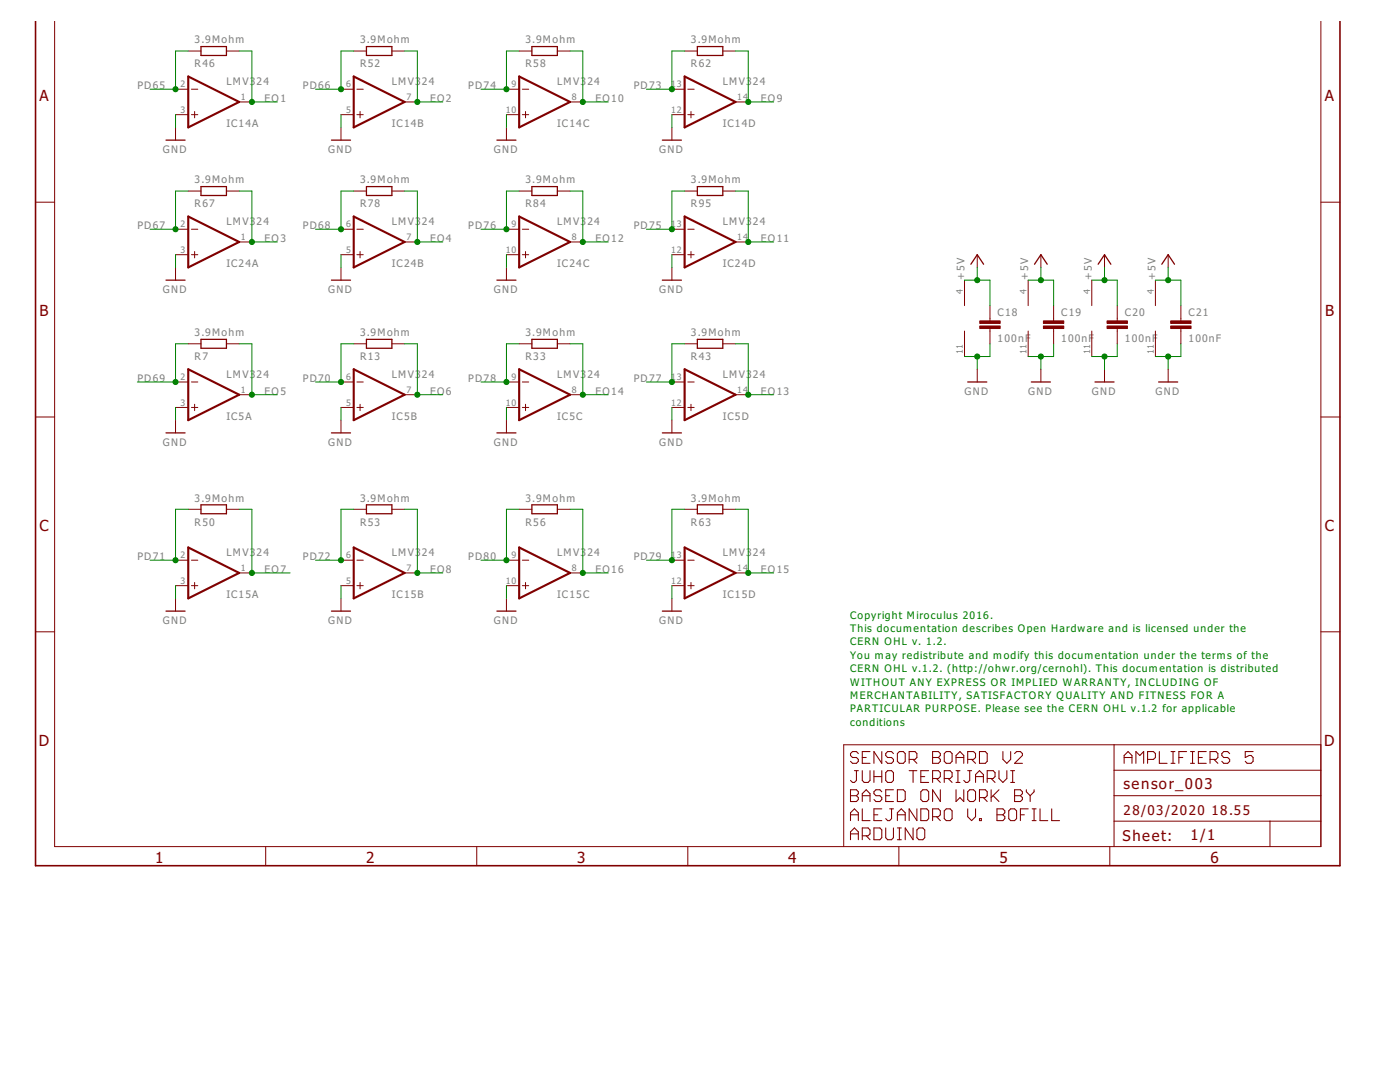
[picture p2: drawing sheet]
<svg xmlns="http://www.w3.org/2000/svg" width="279mm" height="216mm" viewBox="0 0 279 216" stroke-linecap="round" stroke-linejoin="round" font-family="sans-serif">
<g fill="none" stroke="#800000" stroke-width=".21">
<path d="M169.7 157.6h1.2l.4 .4v.4l-.4 .4 .4 .4v.3l-.4 .4h-1.2zM169.7 158.8h1.2M170.5 153.8h.8M170.9 153.8v1.9l-.4 .4h-.4l-.4-.4M171.3 150.4l-.4-.4h-.8l-.4 .4v.3l.4 .5h.8l.4 .3v.4l-.4 .4h-.8l-.4-.4M172.1 151.2h.8M172.1 153.8v1.9l.4 .4h.7l.4-.4v-1.9M172.1 159.9v-1.5l.8-.8 .7 .8v1.5M172.1 158.8h1.5M173.6 150h-1.5v2.3h1.5M174.4 153.8v2.3M174.4 155h1.6"/>
<path d="M176 150v2.3l-1.6-2.3v2.3M176 158l-.4-.4h-.8l-.4 .4v.4l.4 .4h.8l.4 .4v.3l-.4 .4h-.8l-.4-.4M176 153.8v2.3M176.8 158.8h.7M177.1 153.8h.8l.4 .4v1.5l-.4 .4h-.8l-.3-.4v-1.5zM178.3 150.4l-.4-.4h-.8l-.3 .4v.3l.3 .5h.8l.4 .3v.4l-.4 .4h-.8l-.3-.4M178.3 157.6h-1.5v2.3h1.5M179.1 157.6h1.2l.4 .4v1.5l-.4 .4h-1.2zM179.5 150h.8l.4 .4v1.5l-.4 .4h-.8l-.4-.4v-1.5zM181.4 151.5h1.2l.4-.3v-.8l-.4-.4h-1.2v2.3M181.4 153.8h1.6M182.2 151.5l.8 .8"/>
<path d="M182.2 153.8v2.3M183.8 155h.8M184.2 157.6h.8l.3 .4v1.5l-.3 .4h-.8l-.4-.4v-1.5zM185.3 153.8h-1.5v2.3h1.5M186.1 150h1.2l.4 .4v.3l-.4 .5 .4 .3v.4l-.4 .4h-1.2zM186.1 151.2h1.2M186.1 155.3h1.2l.4-.3v-.8l-.4-.4h-1.2v2.3M186.9 155.3l.8 .8M187.7 157.6v2.3l-1.6-2.3v2.3M188.4 155.3h1.2l.4-.3v-.8l-.4-.4h-1.2v2.3M188.8 150h.8l.4 .4v1.5l-.4 .4h-.8l-.4-.4v-1.5zM189.2 155.3l.8 .8"/>
<path d="M190.8 151.2h1.5M190.8 152.3v-1.6l.8-.7 .7 .7v1.6M190.8 157.6v2.3l.8-.7 .7 .7v-2.3M190.8 156.1h.8M190.8 153.8h.8M191.2 153.8v2.3M193.1 151.5h1.2l.4-.3v-.8l-.4-.4h-1.2v2.3M193.1 153.8h.8M193.5 157.6h.8l.4 .4v1.5l-.4 .4h-.8l-.4-.4v-1.5zM193.5 153.8v1.9l-.4 .4h-.4l-.4-.4M193.9 151.5l.8 .8M194.7 156.1v-1.5l.8-.8 .8 .8v1.5"/>
<path d="M194.7 155h1.6M195.5 150h1.1l.4 .4v1.5l-.4 .4h-1.1zM195.5 159.2h1.1l.4-.4v-.8l-.4-.4h-1.1v2.3M196.3 159.2l.7 .7M197 155.3h1.2l.4-.3v-.8l-.4-.4h-1.2v2.3M197.8 155.3l.8 .8M197.8 157.6v2.3M198.2 158.8l1.2 1.1M199.4 153.8v1.5l.8 .8 .7-.8v-1.5M199.4 157.6l-1.6 1.6M200.2 150v1.5l.7 .8 .8-.8v-1.5M201.7 156.1h.8"/>
<path d="M201.7 153.8h.8M202.1 153.8v2.3M202.5 150.4l.4-.4h.7l.4 .4v.3l-1.5 1.6h1.5M202.5 157.6h1.1l.4 .4v.4l-.4 .4 .4 .4v.3l-.4 .4h-1.1zM202.5 158.8h1.1M204.8 157.6v.4l.8 .8M205.6 158.8v1.1M206.4 157.6v.4l-.8 .8M224.3 151.2h1.6M224.3 152.3v-1.6l.8-.7 .8 .7v1.6M226.7 152.3v-2.3l.8 .7 .7-.7v2.3M229 151.5h1.2l.4-.3v-.8l-.4-.4h-1.2v2.3"/>
<path d="M231.4 150v2.3h1.5M233.7 150h.8M233.7 152.3h.8M234.1 150v2.3M235.3 151.2h.8M236.8 150h-1.5v2.3M237.6 150h.8M237.6 152.3h.8M238 150v2.3M239.2 151.2h.7M240.7 150h-1.5v2.3h1.5M241.5 151.5h1.2l.4-.3v-.8l-.4-.4h-1.2v2.3"/>
<path d="M242.3 151.5l.8 .8M245.4 150.4l-.4-.4h-.8l-.4 .4v.3l.4 .5h.8l.4 .3v.4l-.4 .4h-.8l-.4-.4M250.1 150h-1.6v1.2l.8-.5h.4l.4 .5v.7l-.4 .4h-.8l-.4-.4M169.7 163.7v-1.5l.8-.8 .8 .8v1.5M169.7 167.6v-1.6l.8-.8 .8 .8v1.6M169.7 162.6h1.6M169.7 166.4h1.6M172.1 161.4v2.3h1.5M172.1 166.8h1.1l.4-.4v-.8l-.4-.4h-1.1v2.4M172.9 166.8l.7 .8M174.4 165.2h1.2l.4 .4v1.6l-.4 .4h-1.2zM174.4 162.6h.8"/>
<path d="M176 161.4h-1.6v2.3h1.6M176.8 165.2v2l.3 .4h.8l.4-.4v-2M177.5 161.4h.8M177.9 161.4v1.9l-.4 .4h-.4l-.3-.4M179.1 163.7v-1.5l.8-.8 .8 .8v1.5M179.1 162.6h1.6M179.1 165.2h.8M179.1 167.6h.8M179.5 165.2v2.4M182.2 165.2v2.4l-1.5-2.4v2.4M183 161.4v2.3l-1.6-2.3v2.3M183.4 165.2h.8l.4 .4v1.6l-.4 .4h-.8l-.4-.4v-1.6z"/>
<path d="M183.8 161.4h1.2l.3 .4v1.5l-.3 .4h-1.2zM186.1 163h1.2l.4-.4v-.8l-.4-.4h-1.2v2.3M186.9 163l.8 .7M188.8 161.4h.8l.4 .4v1.5l-.4 .4h-.8l-.4-.4v-1.5zM193.1 161.4v1.6l.8 .7 .8-.7v-1.6M195.5 163.3h.4v.4h-.4zM199 162.6h1.2M199 161.4h1.2l.3 .4v.4l-.3 .4 .3 .4v.3l-.3 .4h-1.2zM201.7 161.4h.8l.4 .4v1.5l-.4 .4h-.8l-.4-.4v-1.5zM203.6 162.6h.8M205.2 161.4h-1.6v2.3M206 163.7h.8"/>
<path d="M206 161.4h.8M206.4 161.4v2.3M207.6 161.4v2.3h1.5M209.9 161.4v2.3h1.6"/>
</g>
<g fill="none" stroke="#800000" stroke-width=".42">
<path d="M37.6 15.3l10.1 5-10.1 5.1zM70.6 15.3l10.2 5-10.2 5.1zM103.6 15.3l10.2 5-10.2 5.1zM136.6 15.3l10.2 5-10.2 5.1zM37.6 43.2l10.1 5.1-10.1 5.1zM70.6 43.2l10.2 5.1-10.2 5.1zM103.6 43.2l10.2 5.1-10.2 5.1zM136.6 43.2l10.2 5.1-10.2 5.1zM37.6 73.7l10.1 5.1-10.1 5zM70.6 73.7l10.2 5.1-10.2 5zM103.6 73.7l10.2 5.1-10.2 5zM136.6 73.7l10.2 5.1-10.2 5z"/>
<path d="M37.6 109.2l10.1 5.1-10.1 5.1zM70.6 109.2l10.2 5.1-10.2 5.1zM103.6 109.2l10.2 5.1-10.2 5.1zM136.6 109.2l10.2 5.1-10.2 5.1z"/>
</g>
<g fill="none" stroke="#800000" stroke-width=".2">
<path d="M35 17.8h2.6M37.6 10.2h2.5M38.2 17.8h1.3M45.2 10.2h2.5M68.1 17.8h2.5M70.6 10.2h2.5M71.2 17.8h1.3M78.2 10.2h2.6M101.1 17.8h2.5M103.6 10.2h2.6M104.2 17.8h1.3M111.2 10.2h2.6"/>
<path d="M134.1 17.8h2.5M136.6 10.2h2.6M137.3 17.8h1.2M144.3 10.2h2.5M263.6 4.1v164.8h-252.7v-164.8M35 22.9h2.6M35 25.4v2.6M37.6 38.1h2.5M38.2 22.9h1.3M38.8 22.2v1.3M45.2 38.1h2.5M47.7 20.3h2.6"/>
<path d="M68.1 22.9h2.5M68.1 25.4v2.6M70.6 38.1h2.5M71.2 22.9h1.3M71.9 22.2v1.3M78.2 38.1h2.6M80.8 20.3h2.5M101.1 22.9h2.5M101.1 25.4v2.6M103.6 38.1h2.6M104.2 22.9h1.3M104.9 22.2v1.3"/>
<path d="M111.2 38.1h2.6M113.8 20.3h2.5M134.1 22.9h2.5M134.1 25.4v2.6M136.6 38.1h2.6M137.3 22.9h1.2M137.9 22.2v1.3M144.3 38.1h2.5M146.8 20.3h2.5M7.1 40.3h3.8M35 50.8h2.6M35 45.7h2.6"/>
<path d="M35 53.4v2.5M38.2 50.8h1.3M38.2 45.7h1.3M38.8 50.2v1.3M47.7 48.3h2.6M68.1 50.8h2.5M68.1 45.7h2.5M68.1 53.4v2.5M71.2 50.8h1.3M71.2 45.7h1.3M71.9 50.2v1.3M80.8 48.3h2.5"/>
<path d="M101.1 50.8h2.5M101.1 45.7h2.5M101.1 53.4v2.5M104.2 50.8h1.3M104.2 45.7h1.3M104.9 50.2v1.3M113.8 48.3h2.5M134.1 50.8h2.5M134.1 45.7h2.5M134.1 53.4v2.5M137.3 50.8h1.2M137.3 45.7h1.2"/>
<path d="M137.9 50.2v1.3M146.8 48.3h2.5M192.5 55.9v5.1M195 50.8v2.6M205.2 55.9v5.1M207.7 50.8v2.6M217.9 55.9v5.1M220.4 50.8v2.6M230.6 55.9v5.1M233.1 50.8v2.6M263.6 40.3h3.8M35 76.2h2.6"/>
<path d="M37.6 68.6h2.5M38.2 76.2h1.3M45.2 68.6h2.5M47.7 78.8h2.6M68.1 76.2h2.5M70.6 68.6h2.5M71.2 76.2h1.3M78.2 68.6h2.6M80.8 78.8h2.5M101.1 76.2h2.5M103.6 68.6h2.6M104.2 76.2h1.3"/>
<path d="M111.2 68.6h2.6M113.8 78.8h2.5M134.1 76.2h2.5M136.6 68.6h2.6M137.3 76.2h1.2M144.3 68.6h2.5M146.8 78.8h2.5M192.5 66.1v5M195 73.7v2.5M197.6 61v3M197.6 65.6v3M205.2 66.1v5"/>
<path d="M207.7 73.7v2.5M210.3 61v3M210.3 65.6v3M217.9 66.1v5M220.4 73.7v2.5M223 61v3M223 65.6v3M230.6 66.1v5M233.1 73.7v2.5M235.7 61v3M235.7 65.6v3M7.1 83.2h3.8"/>
<path d="M35 81.3h2.6M35 83.8v2.6M38.2 81.3h1.3M38.8 80.7v1.2M68.1 81.3h2.5M68.1 83.8v2.6M71.2 81.3h1.3M71.9 80.7v1.2M101.1 81.3h2.5M101.1 83.8v2.6M104.2 81.3h1.3M104.9 80.7v1.2"/>
<path d="M134.1 81.3h2.5M134.1 83.8v2.6M137.3 81.3h1.2M137.9 80.7v1.2M263.6 83.2h3.8M35 116.9h2.6M35 111.8h2.6M35 119.4v2.5M37.6 101.6h2.5M38.2 116.9h1.3M38.2 111.8h1.3M38.8 116.2v1.3"/>
<path d="M45.2 101.6h2.5M47.7 114.3h2.6M68.1 116.9h2.5M68.1 111.8h2.5M68.1 119.4v2.5M70.6 101.6h2.5M71.2 116.9h1.3M71.2 111.8h1.3M71.9 116.2v1.3M78.2 101.6h2.6M80.8 114.3h2.5M101.1 116.9h2.5"/>
<path d="M101.1 111.8h2.5M101.1 119.4v2.5M103.6 101.6h2.6M104.2 116.9h1.3M104.2 111.8h1.3M104.9 116.2v1.3M111.2 101.6h2.6M113.8 114.3h2.5M134.1 116.9h2.5M134.1 111.8h2.5M134.1 119.4v2.5M136.6 101.6h2.6"/>
<path d="M137.3 116.9h1.2M137.3 111.8h1.2M137.9 116.2v1.3M144.3 101.6h2.5M146.8 114.3h2.5M7.1 126.1h3.8M263.6 126.1h3.8M222.3 148.6v20.3M222.3 158.8h41.3M222.3 153.7h41.3M263.6 148.6h-95.2v20.3M53 168.9v3.8"/>
<path d="M95.1 168.9v3.8M137.3 168.9v3.8M179.4 168.9v3.8M221.5 168.9v3.8M222.3 163.9h41.3M253.4 163.9v5"/>
</g>
<g fill="none" stroke="#800000" stroke-width=".25">
<path d="M40.1 9.3h5.1v1.8h-5.1zM73.1 9.3h5.1v1.8h-5.1zM106.2 9.3h5v1.8h-5zM139.2 9.3h5.1v1.8h-5.1zM33.1 28h3.8M40.1 37.2h5.1v1.8h-5.1zM66.1 28h3.9M73.1 37.2h5.1v1.8h-5.1zM99.2 28h3.8M106.2 37.2h5v1.8h-5zM132.2 28h3.8M139.2 37.2h5.1v1.8h-5.1z"/>
<path d="M33.1 55.9h3.8M66.1 55.9h3.9M99.2 55.9h3.8M132.2 55.9h3.8M193.8 52.7l1.2-1.9 1.3 1.9M206.5 52.7l1.2-1.9 1.3 1.9M219.2 52.7l1.2-1.9 1.3 1.9M231.9 52.7l1.2-1.9 1.3 1.9M40.1 67.7h5.1v1.8h-5.1zM73.1 67.7h5.1v1.8h-5.1zM106.2 67.7h5v1.8h-5zM139.2 67.7h5.1v1.8h-5.1z"/>
<path d="M193.1 76.2h3.8M205.8 76.2h3.8M218.5 76.2h3.8M231.2 76.2h3.8M33.1 86.4h3.8M66.1 86.4h3.9M99.2 86.4h3.8M132.2 86.4h3.8M40.1 100.7h5.1v1.8h-5.1zM73.1 100.7h5.1v1.8h-5.1zM106.2 100.7h5v1.8h-5zM139.2 100.7h5.1v1.8h-5.1z"/>
<path d="M33.1 121.9h3.8M66.1 121.9h3.9M99.2 121.9h3.8M132.2 121.9h3.8"/>
</g>
<path d="M267.4 4.1v168.6h-260.3v-168.6" fill="none" stroke="#800000" stroke-width=".32"/>
<g fill="#800000" stroke="#800000" stroke-width=".2">
<path d="M195.5 65h4.1v.6h-4.1z"/>
<path d="M195.5 64h4.1v.5h-4.1z"/>
<path d="M208.2 65h4.1v.6h-4.1z"/>
<path d="M208.2 64h4.1v.5h-4.1z"/>
<path d="M220.9 65h4.1v.6h-4.1z"/>
<path d="M220.9 64h4.1v.5h-4.1z"/>
<path d="M233.6 65h4.1v.6h-4.1z"/>
<path d="M233.6 64h4.1v.5h-4.1z"/>
</g>
<g fill="none" stroke="#008000" stroke-width=".2">
<path d="M37.6 10.2h-2.6v7.6h-5M47.7 10.2h2.6v10.1h5.1M70.6 10.2h-2.5v7.6h-5.1M80.8 10.2h2.5v10.1h5.1M103.6 10.2h-2.5v7.6h-5.1M113.8 10.2h2.5v10.1h5.1M136.6 10.2h-2.5v7.6h-5.1M146.8 10.2h2.5v10.1h5.1M35 22.9v2.5M37.6 38.1h-2.6v7.6h-5M47.7 38.1h2.6v10.2h5.1M68.1 22.9v2.5"/>
<path d="M70.6 38.1h-2.5v7.6h-5.1M80.8 38.1h2.5v10.2h5.1M101.1 22.9v2.5M103.6 38.1h-2.5v7.6h-5.1M113.8 38.1h2.5v10.2h5.1M134.1 22.9v2.5M136.6 38.1h-2.5v7.6h-5.1M146.8 38.1h2.5v10.2h5.1M35 50.8v2.6M68.1 50.8v2.6M101.1 50.8v2.6M134.1 50.8v2.6"/>
<path d="M192.5 55.9h5.1v5.1M195 53.4v2.5M205.2 55.9h5.1v5.1M207.7 53.4v2.5M217.9 55.9h5.1v5.1M220.4 53.4v2.5M230.6 55.9h5.1v5.1M233.1 53.4v2.5M37.6 68.6h-2.6v7.6h-7.6M47.7 68.6h2.6v10.2h5.1M70.6 68.6h-2.5v7.6h-5.1M80.8 68.6h2.5v10.2h5.1"/>
<path d="M103.6 68.6h-2.5v7.6h-5.1M113.8 68.6h2.5v10.2h5.1M136.6 68.6h-2.5v7.6h-5.1M146.8 68.6h2.5v10.2h5.1M195 71.1v2.6M197.6 68.6v2.5h-5.1M207.7 71.1v2.6M210.3 68.6v2.5h-5.1M220.4 71.1v2.6M223 68.6v2.5h-5.1M233.1 71.1v2.6M235.7 68.6v2.5h-5.1"/>
<path d="M35 81.3v2.5M68.1 81.3v2.5M101.1 81.3v2.5M134.1 81.3v2.5M35 116.9v2.5M37.6 101.6h-2.6v10.2h-5M47.7 101.6h2.6v12.7h7.6M68.1 116.9v2.5M70.6 101.6h-2.5v10.2h-5.1M80.8 101.6h2.5v12.7h5.1M101.1 116.9v2.5M103.6 101.6h-2.5v10.2h-5.1"/>
<path d="M113.8 101.6h2.5v12.7h5.1M134.1 116.9v2.5M136.6 101.6h-2.5v10.2h-5.1M146.8 101.6h2.5v12.7h5.1"/>
</g>
<g fill="#008000" stroke="#008000" stroke-width=".2">
<circle cx="195" cy="71.1" r=".51"/>
<circle cx="207.7" cy="71.1" r=".51"/>
<circle cx="220.4" cy="71.1" r=".51"/>
<circle cx="233.1" cy="71.1" r=".51"/>
<circle cx="195" cy="55.9" r=".51"/>
<circle cx="207.7" cy="55.9" r=".51"/>
<circle cx="220.4" cy="55.9" r=".51"/>
<circle cx="233.1" cy="55.9" r=".51"/>
<circle cx="50.3" cy="48.3" r=".51"/>
<circle cx="83.3" cy="48.3" r=".51"/>
<circle cx="50.3" cy="20.3" r=".51"/>
<circle cx="83.3" cy="20.3" r=".51"/>
<circle cx="83.3" cy="78.8" r=".51"/>
<circle cx="116.3" cy="78.8" r=".51"/>
<circle cx="149.3" cy="78.8" r=".51"/>
<circle cx="116.3" cy="48.3" r=".51"/>
<circle cx="149.3" cy="48.3" r=".51"/>
<circle cx="149.3" cy="20.3" r=".51"/>
<circle cx="50.3" cy="78.8" r=".51"/>
<circle cx="50.3" cy="114.3" r=".51"/>
<circle cx="83.3" cy="114.3" r=".51"/>
<circle cx="149.3" cy="114.3" r=".51"/>
<circle cx="116.3" cy="114.3" r=".51"/>
<circle cx="134.1" cy="76.2" r=".51"/>
<circle cx="35" cy="17.8" r=".51"/>
<circle cx="134.1" cy="17.8" r=".51"/>
<circle cx="68.1" cy="17.8" r=".51"/>
<circle cx="101.1" cy="17.8" r=".51"/>
<circle cx="35" cy="45.7" r=".51"/>
<circle cx="134.1" cy="45.7" r=".51"/>
<circle cx="68.1" cy="45.7" r=".51"/>
<circle cx="101.1" cy="45.7" r=".51"/>
<circle cx="35" cy="76.2" r=".51"/>
<circle cx="68.1" cy="76.2" r=".51"/>
<circle cx="101.1" cy="76.2" r=".51"/>
<circle cx="35" cy="111.8" r=".51"/>
<circle cx="134.1" cy="111.8" r=".51"/>
<circle cx="68.1" cy="111.8" r=".51"/>
<circle cx="101.1" cy="111.8" r=".51"/>
<circle cx="116.3" cy="20.3" r=".51"/>
</g>
<g font-size="3.7" fill="#800000">
<text x="7.9" y="20.2">A</text>
<text x="264.4" y="20.2">A</text>
<text x="7.9" y="63.1">B</text>
<text x="264.4" y="63.1">B</text>
<text x="7.9" y="105.9">C</text>
<text x="264.4" y="105.9">C</text>
<text x="7.7" y="148.8">D</text>
<text x="264.3" y="148.8">D</text>
<text x="31" y="172.1">1</text>
<text x="73.1" y="172.1">2</text>
<text x="115.2" y="172.1">3</text>
<text x="157.3" y="172.1">4</text>
<text x="199.4" y="172.1">5</text>
<text x="241.6" y="172.1">6</text>
</g>
<g font-size="3.6" fill="#800000">
<text x="224.2" y="157.5">sensor_003</text>
<text x="224" y="167.8">Sheet:</text>
<text x="237.6" y="167.7">1/1</text>
</g>
<g font-size="3.2" fill="#800000">
<text x="224.2" y="162.6">28/03/2020</text>
<text x="241.8" y="162.6">18.55</text>
</g>
<g font-size="2.5" fill="#808080">
<text x="38.8" y="8.7">3.9Mohm</text>
<text x="71.9" y="8.7">3.9Mohm</text>
<text x="104.9" y="8.7">3.9Mohm</text>
<text x="137.9" y="8.7">3.9Mohm</text>
<text x="27.4" y="17.8">PD65</text>
<text x="38.8" y="13.5">R46</text>
<text x="45.2" y="17">LMV3</text>
<text x="51.2" y="17">24</text>
<text x="60.4" y="17.8">PD66</text>
<text x="71.9" y="13.5">R52</text>
<text x="78.2" y="17">LMV3</text>
<text x="84.2" y="17">24</text>
<text x="93.4" y="17.8">PD74</text>
<text x="104.9" y="13.5">R58</text>
<text x="111.2" y="17">LMV3</text>
<text x="117.2" y="17">24</text>
<text x="126.5" y="17.8">PD73</text>
<text x="137.9" y="13.5">R62</text>
<text x="144.2" y="17">LMV3</text>
<text x="150.3" y="17">24</text>
<text x="52.8" y="20.3">EO1</text>
<text x="85.8" y="20.3">EO2</text>
<text x="118.8" y="20.3">EO10</text>
<text x="151.9" y="20.3">EO9</text>
<text x="45.2" y="25.3">IC14A</text>
<text x="78.2" y="25.3">IC14B</text>
<text x="111.2" y="25.3">IC14C</text>
<text x="144.2" y="25.3">IC14D</text>
<text x="32.5" y="30.5">GND</text>
<text x="65.5" y="30.5">GND</text>
<text x="98.5" y="30.5">GND</text>
<text x="131.5" y="30.5">GND</text>
<text x="38.8" y="36.6">3.9Mohm</text>
<text x="38.8" y="41.4">R67</text>
<text x="71.9" y="36.6">3.9Mohm</text>
<text x="71.9" y="41.4">R78</text>
<text x="104.9" y="36.6">3.9Mohm</text>
<text x="104.9" y="41.4">R84</text>
<text x="137.9" y="36.6">3.9Mohm</text>
<text x="137.9" y="41.4">R95</text>
<text x="27.4" y="45.7">PD67</text>
<text x="45.2" y="45">LMV3</text>
<text x="51.2" y="45">24</text>
<text x="60.4" y="45.7">PD68</text>
<text x="78.2" y="45">LMV3</text>
<text x="84.2" y="45">24</text>
<text x="93.4" y="45.7">PD76</text>
<text x="111.2" y="45">LMV3</text>
<text x="117.2" y="45">24</text>
<text x="126.5" y="45.7">PD75</text>
<text x="144.2" y="45">LMV3</text>
<text x="150.3" y="45">24</text>
<text x="45.2" y="53.2">IC24A</text>
<text x="52.8" y="48.3">EO3</text>
<text x="78.2" y="53.2">IC24B</text>
<text x="85.8" y="48.3">EO4</text>
<text x="111.2" y="53.2">IC24C</text>
<text x="118.8" y="48.3">EO12</text>
<text x="144.2" y="53.2">IC24D</text>
<text x="151.9" y="48.3">EO11</text>
<text x="32.5" y="58.4">GND</text>
<text x="65.5" y="58.4">GND</text>
<text x="98.5" y="58.4">GND</text>
<text x="131.5" y="58.4">GND</text>
<text x="192.5" y="55.9" transform="rotate(-90 192.5 55.9)">+5V</text>
<text x="205.2" y="55.9" transform="rotate(-90 205.2 55.9)">+5V</text>
<text x="217.9" y="55.9" transform="rotate(-90 217.9 55.9)">+5V</text>
<text x="230.6" y="55.9" transform="rotate(-90 230.6 55.9)">+5V</text>
<text x="199.1" y="63.1">C18</text>
<text x="211.8" y="63.1">C19</text>
<text x="224.5" y="63.1">C20</text>
<text x="237.2" y="63.1">C21</text>
<text x="38.8" y="67.1">3.9Mohm</text>
<text x="38.8" y="71.9">R7</text>
<text x="71.9" y="67.1">3.9Mohm</text>
<text x="71.9" y="71.9">R13</text>
<text x="104.9" y="67.1">3.9Mohm</text>
<text x="104.9" y="71.9">R33</text>
<text x="137.9" y="67.1">3.9Mohm</text>
<text x="137.9" y="71.9">R43</text>
<text x="199.1" y="68.2">100nF</text>
<text x="211.8" y="68.2">100nF</text>
<text x="224.5" y="68.2">100nF</text>
<text x="237.2" y="68.2">100nF</text>
<text x="27.4" y="76.2">PD69</text>
<text x="45.2" y="75.5">LMV3</text>
<text x="51.2" y="75.5">24</text>
<text x="60.4" y="76.2">PD70</text>
<text x="78.2" y="75.5">LMV3</text>
<text x="84.2" y="75.5">24</text>
<text x="93.4" y="76.2">PD78</text>
<text x="111.2" y="75.5">LMV3</text>
<text x="117.2" y="75.5">24</text>
<text x="126.5" y="76.2">PD77</text>
<text x="144.2" y="75.5">LMV3</text>
<text x="150.3" y="75.5">24</text>
<text x="45.2" y="83.7">IC5A</text>
<text x="52.8" y="78.8">EO5</text>
<text x="78.2" y="83.7">IC5B</text>
<text x="85.8" y="78.8">EO6</text>
<text x="111.2" y="83.7">IC5C</text>
<text x="118.8" y="78.8">EO14</text>
<text x="144.2" y="83.7">IC5D</text>
<text x="151.9" y="78.8">EO13</text>
<text x="192.5" y="78.8">GND</text>
<text x="205.2" y="78.8">GND</text>
<text x="217.9" y="78.8">GND</text>
<text x="230.6" y="78.8">GND</text>
<text x="32.5" y="88.9">GND</text>
<text x="65.5" y="88.9">GND</text>
<text x="98.5" y="88.9">GND</text>
<text x="131.5" y="88.9">GND</text>
<text x="38.8" y="100.1">3.9Mohm</text>
<text x="71.9" y="100.1">3.9Mohm</text>
<text x="104.9" y="100.1">3.9Mohm</text>
<text x="137.9" y="100.1">3.9Mohm</text>
<text x="38.8" y="104.9">R50</text>
<text x="71.9" y="104.9">R53</text>
<text x="104.9" y="104.9">R56</text>
<text x="137.9" y="104.9">R63</text>
<text x="27.4" y="111.8">PD71</text>
<text x="45.2" y="111">LMV3</text>
<text x="51.2" y="111">24</text>
<text x="60.4" y="111.8">PD72</text>
<text x="78.2" y="111">LMV3</text>
<text x="84.2" y="111">24</text>
<text x="93.4" y="111.8">PD80</text>
<text x="111.2" y="111">LMV3</text>
<text x="117.2" y="111">24</text>
<text x="126.5" y="111.8">PD79</text>
<text x="144.2" y="111">LMV3</text>
<text x="150.3" y="111">24</text>
<text x="45.2" y="119.3">IC15A</text>
<text x="52.8" y="114.3">EO7</text>
<text x="78.2" y="119.3">IC15B</text>
<text x="85.8" y="114.3">EO8</text>
<text x="111.2" y="119.3">IC15C</text>
<text x="118.8" y="114.3">EO16</text>
<text x="144.2" y="119.3">IC15D</text>
<text x="151.9" y="114.3">EO15</text>
<text x="32.5" y="124.5">GND</text>
<text x="65.5" y="124.5">GND</text>
<text x="98.5" y="124.5">GND</text>
<text x="131.5" y="124.5">GND</text>
</g>
<g font-size="2.5" fill="#008000">
<text x="169.6" y="123.5">Copyright Miroculus 2016.</text>
<text x="169.6" y="126.1">This documentation describes Open Hardware and is licensed under the</text>
<text x="169.6" y="128.8">CERN OHL v. 1.2.</text>
<text x="169.6" y="131.5">You may redistribute and modify this documentation under the terms of the</text>
<text x="169.6" y="134.1">CERN OHL v.1.2. (http://ohwr.org/cernohl). This documentation is distributed</text>
<text x="169.6" y="136.8">WITHOUT ANY EXPRESS OR IMPLIED WARRANTY, INCLUDING OF</text>
<text x="169.6" y="139.5">MERCHANTABILITY, SATISFACTORY QUALITY AND FITNESS FOR A</text>
<text x="169.6" y="142.1">PARTICULAR PURPOSE. Please see the CERN OHL v.1.2 for applicable</text>
<text x="169.6" y="144.8">conditions</text>
</g>
<g font-size="2.1" fill="#808080">
<text x="36" y="17.4">2</text>
<text x="69.1" y="17.4">6</text>
<text x="102.1" y="17.4">9</text>
<text x="133.9" y="17.4">13</text>
<text x="36" y="22.5">3</text>
<text x="48.1" y="20">1</text>
<text x="69.1" y="22.5">5</text>
<text x="81.1" y="20">7</text>
<text x="100.9" y="22.5">10</text>
<text x="114.1" y="20">8</text>
<text x="133.9" y="22.5">12</text>
<text x="147.1" y="20">14</text>
<text x="36" y="45.4">2</text>
<text x="48.1" y="47.9">1</text>
<text x="69.1" y="45.4">6</text>
<text x="81.1" y="47.9">7</text>
<text x="102.1" y="45.4">9</text>
<text x="114.1" y="47.9">8</text>
<text x="133.9" y="45.4">13</text>
<text x="147.1" y="47.9">14</text>
<text x="36" y="50.5">3</text>
<text x="69.1" y="50.5">5</text>
<text x="100.9" y="50.5">10</text>
<text x="133.9" y="50.5">12</text>
<text x="192.1" y="58.6" transform="rotate(-90 192.1 58.6)">4</text>
<text x="204.8" y="58.6" transform="rotate(-90 204.8 58.6)">4</text>
<text x="217.5" y="58.6" transform="rotate(-90 217.5 58.6)">4</text>
<text x="230.2" y="58.6" transform="rotate(-90 230.2 58.6)">4</text>
<text x="192.1" y="70.7" transform="rotate(-90 192.1 70.7)">11</text>
<text x="204.8" y="70.7" transform="rotate(-90 204.8 70.7)">11</text>
<text x="217.5" y="70.7" transform="rotate(-90 217.5 70.7)">11</text>
<text x="230.2" y="70.7" transform="rotate(-90 230.2 70.7)">11</text>
<text x="36" y="75.9">2</text>
<text x="69.1" y="75.9">6</text>
<text x="102.1" y="75.9">9</text>
<text x="133.9" y="75.9">13</text>
<text x="36" y="80.9">3</text>
<text x="48.1" y="78.4">1</text>
<text x="69.1" y="80.9">5</text>
<text x="81.1" y="78.4">7</text>
<text x="100.9" y="80.9">10</text>
<text x="114.1" y="78.4">8</text>
<text x="133.9" y="80.9">12</text>
<text x="147.1" y="78.4">14</text>
<text x="36" y="111.4">2</text>
<text x="48.1" y="114">1</text>
<text x="69.1" y="111.4">6</text>
<text x="81.1" y="114">7</text>
<text x="102.1" y="111.4">9</text>
<text x="114.1" y="114">8</text>
<text x="133.9" y="111.4">13</text>
<text x="147.1" y="114">14</text>
<text x="36" y="116.5">3</text>
<text x="69.1" y="116.5">5</text>
<text x="100.9" y="116.5">10</text>
<text x="133.9" y="116.5">12</text>
</g>
</svg>
